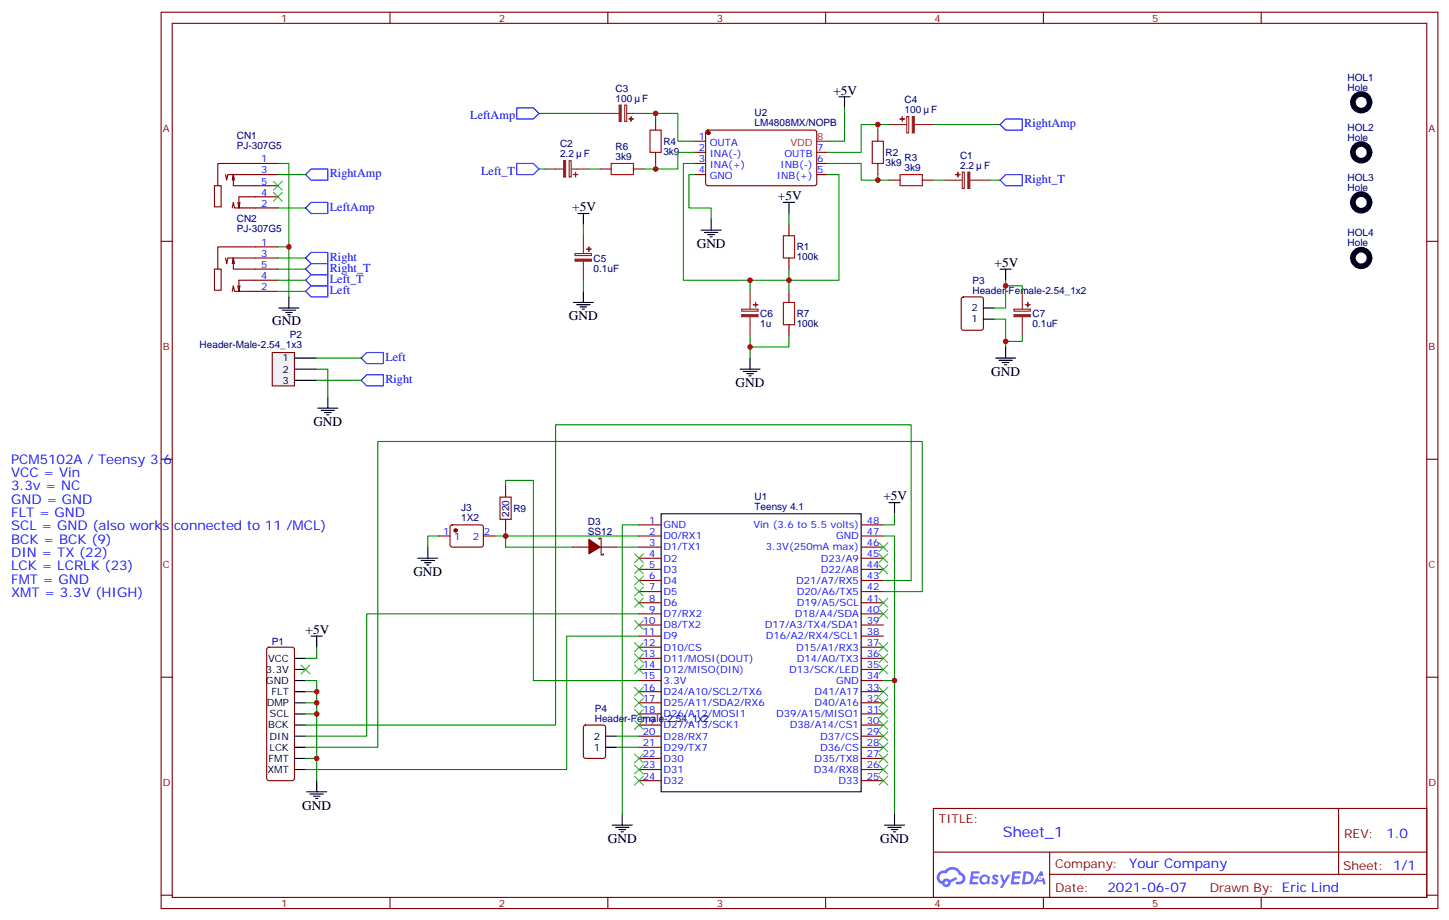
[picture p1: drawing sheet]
<svg xmlns="http://www.w3.org/2000/svg" width="460mm" height="292mm" viewBox="0 0 460 292" stroke-linecap="round" stroke-linejoin="round" font-family="sans-serif">
<g fill="none" stroke="#870000" stroke-width=".35">
<path d="M51.2 3.9h405.3v284.3h-405.3zM54.7 7.4h398.3v277.3h-398.3zM123.8 3.9v3.5M193 3.9v3.5M262.1 3.9v3.5M331.3 3.9v3.5M400.4 3.9v3.5M51.2 76.6h3.5M453 76.6h3.5M51.2 145.7h3.5M453 145.7h3.5M51.2 214.8h3.5"/>
<path d="M453 214.8h3.5M296.3 256.5h156.7v28.2h-156.7zM425 256.5v20.9M296.4 270.3h156.4M333.2 277.4h119.6M333.2 270.3v14.1M51.2 284h3.5M123.8 284.7v3.5M193 284.7v3.5M262.1 284.7v3.5M331.3 284.7v3.5M400.4 284.7v3.5"/>
<path d="M453 284h3.5"/>
</g>
<g fill="#5487ff">
<path d="M315.3 277.6a1.22 1.22 0 0 1 1.7 .3l-.3 .6a.47 .47 0 0 0-.4-.4 .47 .47 0 0 0-.5 .2l.2 .2a1.14 1.14 0 0 1 .7 1.8 1.14 1.14 0 0 1-1.9-.1l-.2-.1 .5-.6 .7 .4a.29 .29 0 0 0 .4-.2 .29 .29 0 0 0-.3-.3 1.04 1.04 0 0 1-.6-1.8z"/>
<path d="M308.3 276.4h2.4l.3 .2-.1 .5h-1.8l-.2 .9h1.6l.3 .4-.4 .3h-1.6l-.1 1.1 1.7 .1 .2 .3-.2 .3-2.7 .1z"/>
<path d="M321.5 276.4l2.7 .2-.2 .5h-1.8l-.1 .9h1.5l.3 .4-.4 .3h-1.5l-.2 1.1 1.7 .1 .2 .3-.2 .3h-2.6z"/>
<path d="M330.2 276.4h.7l.3 1.3-.6 .3a.69 .69 0 0 0-1 .2 .69 .69 0 0 0 .5 1 .69 .69 0 0 0 .8-.6l.5-.3 .6 2.2h-.8l-.2-.8h-1.7l-.5 .8h-.9z"/>
<path d="M317.4 277.5h.8l.6 1.8 1.1-1.8h.9l-2.5 4.2h-.9l.9-1.6z"/>
<path d="M325 276.4l-.6 4.2h1.4a2.11 2.11 0 0 0 2.4-2.2 2.11 2.11 0 0 0-2.5-2zM325.7 277.1a1.43 1.43 0 0 1 1.7 1.6 1.43 1.43 0 0 1-2.1 1.1z"/>
<path d="M311.3 278a1.54 1.54 0 0 0-.1 2.2 1.54 1.54 0 0 0 2.2 .1l.6 .3 .3-2.3-.6-.3a1.49 1.49 0 0 0-2.4 0zM311.6 279a.95 .95 0 0 1 1.9 0 .95 .95 0 0 1-1.9 0z"/>
<path d="M298 276.8a2.18 2.18 0 0 0 1.1 3.7 1.44 1.44 0 0 0 1.6 .9 1.44 1.44 0 0 0 1.2-1.5l2-1-.4-.7-2 1a1.47 1.47 0 0 0-2.4 .4 1.39 1.39 0 0 1-.6-1.9 1.39 1.39 0 0 1 2-.5 2.12 2.12 0 0 1 2.1-1.3 2.12 2.12 0 0 1 1.9 1.7 1.14 1.14 0 0 1 1.1 1.4 1.14 1.14 0 0 1-1.7 .7 .43 .43 0 0 0-.5 .4 .43 .43 0 0 0 .4 .5 1.98 1.98 0 0 0 2.6-1.3 1.98 1.98 0 0 0-1.3-2.5 3.1 3.1 0 0 0-5.2-.7l-.9 .1zM299.9 280.1a.55 .55 0 0 1 1.1 0 .55 .55 0 0 1-1.1 0z"/>
<circle cx="330.3" cy="278.5" r=".26"/>
</g>
<g fill="none" stroke="#000" stroke-width=".35">
<path d="M209.9 163h63.5v88.2h-63.5zM93.5 208.8h3.5M93.5 212.4h3.5M93.5 215.9h3.5M93.5 219.4h3.5M98.8 201.8h3.5M100.5 201.8v3.5M93.5 223h3.5M93.5 226.5h3.5M93.5 230h3.5M93.5 233.5h3.5M93.5 237.1h3.5"/>
<path d="M93.5 240.6h3.5M93.5 244.1h3.5M97.4 251.2h6.3M98.4 251.9h4.3M99.5 252.6h2.1M100.2 253.3h.7M100.5 247.6v3.6"/>
</g>
<g fill="none" stroke="#870000" stroke-width=".35">
<path d="M202.8 166.5h7.1M202.8 170h7.1M202.8 173.6h7.1M202.8 177.1h7.1M273.4 166.5h7.1M273.4 170h7.1M273.4 173.6h7.1M273.4 177.1h7.1M202.8 180.6h7.1M202.8 184.2h7.1M202.8 187.7h7.1M202.8 191.2h7.1"/>
<path d="M202.8 194.7h7.1M202.8 198.3h7.1M273.4 180.6h7.1M273.4 184.2h7.1M273.4 187.7h7.1M273.4 191.2h7.1M273.4 194.7h7.1M273.4 198.3h7.1M84.9 205.5l.5-.2h7.4l.5 .2 .2 .5v40.9l-.2 .5-.5 .2h-7.4l-.5-.2-.2-.5v-40.9zM202.8 201.8h7.1M202.8 205.3h7.1M202.8 208.8h7.1"/>
<path d="M202.8 212.4h7.1M202.8 215.9h7.1M202.8 219.4h7.1M273.4 201.8h7.1M273.4 205.3h7.1M273.4 208.8h7.1M273.4 212.4h7.1M273.4 215.9h7.1M273.4 219.4h7.1M202.8 223h7.1M202.8 226.5h7.1M202.8 230h7.1"/>
<path d="M202.8 233.5h7.1M202.8 237.1h7.1M273.4 223h7.1M273.4 226.5h7.1M273.4 230h7.1M273.4 233.5h7.1M273.4 237.1h7.1M202.8 240.6h7.1M202.8 244.1h7.1M202.8 247.6h7.1M273.4 240.6h7.1M273.4 244.1h7.1"/>
<path d="M273.4 247.6h7.1"/>
</g>
<path d="M95.6 211l2.8 2.8M98.4 211l-2.8 2.8" fill="none" stroke="#3c3" stroke-width=".35"/>
<path d="M202.8 194.7h-86.4v38.8h-19.4M280.5 184.2h8.8v-49.4h-112.9v95.2h-79.4M280.5 187.7h12.3v-47.6h-172.9v97h-22.9M97 215.9h3.5v31.7M97 219.4h3.5M100.5 205.3v3.5h-3.5M202.8 201.8h-22.9v42.3h-82.9M97 223h3.5M97 226.5h3.5M97 240.6h3.5" fill="none" stroke="#008700" stroke-width=".35"/>
<path d="M86.4 111.8h7.1v10.6h-7.1z" fill="#f0f0f0" stroke="#870000" stroke-width=".35"/>
<g fill="none" stroke="#000" stroke-width=".35">
<path d="M266.3 30.7h3.6M268.1 30.7v3.5M183.4 67.7h3.6M185.2 67.7v3.6M222.6 73h6.4M223.7 73.7h4.2M224.7 74.4h2.1M225.4 75.1h.7M225.8 69.5v3.5M248.7 64.2h3.5M250.5 64.2v3.5M88.5 97.7h6.4"/>
<path d="M89.6 98.4h4.2M90.7 99.1h2.1M91.4 99.8h.7M91.7 94.2v3.5M182 96h6.4M183.1 96.7h4.2M184.1 97.4h2.2M184.9 98.1h.7M185.2 92.4v3.6M312.2 97.7h3.5M317.5 85.4h3.5M319.3 85.4v3.5"/>
<path d="M93.5 113.6h7M93.5 117.1h7M234.9 117.1h6.4M236 117.8h4.2M237.1 118.5h2.1M237.8 119.2h.7M238.1 113.6v3.5M312.2 101.2h3.5M316.1 113.6h6.3M317.1 114.3h4.3M318.2 115h2.1M318.9 115.7h.7"/>
<path d="M319.3 110.1v3.5M93.5 120.7h7M100.9 129.5h6.3M102 130.2h4.2M103 130.9h2.1M103.7 131.6h.7M104.1 125.9v3.6M282.2 159.5h3.6M284 159.5v3.5M132.6 177.1h6.4M133.7 177.8h4.2M134.8 178.5h2.1"/>
<path d="M135.5 179.2h.7M135.8 173.6v3.5M192.3 237.1h3.5M192.3 233.5h3.5M197.6 258.2v3.6M284 258.2v3.6M194.4 261.8h6.3M195.4 262.5h4.3M196.5 263.2h2.1M197.2 263.9h.7M280.8 261.8h6.4M281.9 262.5h4.2"/>
<path d="M282.9 263.2h2.1M283.6 263.9h.7"/>
</g>
<g fill="none" stroke="#870000" stroke-width=".35">
<path d="M208.1 37.7v3.6M68.1 58.9h2.1v6.7h-2.1zM71.6 55.4l.4 1.8 .3-1.8h15.9M73.7 57.2l.4-1.8v3.5h14.1M74.1 55.4l.3 1.8M88.2 51.9h-19.1v7M190.5 53.6h3.5M201.1 53.6h3.5M208.1 48.3v3.6M220.5 44.8h3.5M220.5 48.3h3.5M220.5 51.9h3.5"/>
<path d="M220.5 55.4h3.5M224.2 41.5l.5-.2h34.2l.4 .7-.1 16.5-.6 .4-34.2-.1-.4-.6v-16.2zM259.3 48.3h3.5M259.3 51.9h3.5M259.3 55.4h3.5M278.7 41.3v3.5M278.7 51.9v3.5M282.2 57.2h3.6M292.8 57.2h3.5M73.7 66l.4-1.8 .3 1.8h13.8M75.5 64.2l.3 1.8M88.2 62.4h-12.4v3.6l.4-1.8"/>
<path d="M88.2 78.3h-19.1v7.1M250.5 71.3v3.5M68.1 85.4h2.1v6.7h-2.1zM71.6 81.8l.4 1.8 .3-1.8h15.9M73.7 83.6l.4-1.8v3.6h14.1M73.7 92.4l.4-1.7 .3 1.7h13.8M74.1 81.8l.3 1.8M75.5 90.7l.3 1.7M88.2 88.9h-12.4v3.5l.4-1.7M250.5 81.8v3.6M250.5 92.4v3.6M305.4 94.4l.5-.2h5.6l.7 .4v9.5l-.5 .6-5.8 .1-.7-.5v-9.4z"/>
<path d="M250.5 103v3.5M160.5 154.2v3.5M139.3 170h3.6M143.1 166.7l.5-.2 9.4 .1 .5 .6-.1 5.9-.6 .5-9.5-.1-.4-.6v-5.7zM153.5 170h3.5M160.5 164.7v3.6M181.7 173.6h5.3M190.1 171.1v-.4h.8v5.3h.7v-.3M190.5 173.6h5.3M185.4 230.2l.5-.2h5.7l.6 .4 .1 9.5-.5 .6-5.9 .1-.6-.5-.1-9.4z"/>
</g>
<g fill="#870000" stroke="#870000" stroke-width=".35">
<path d="M187 171.1l3.5 2.5-3.5 2.1z"/>
<circle cx="224.9" cy="42.2" r=".53"/>
<circle cx="144.6" cy="168.3" r=".53"/>
</g>
<path d="M259.3 44.8h3.5" fill="none" stroke="#f00" stroke-width=".35"/>
<path d="M194 51.9h7.1v3.5h-7.1zM206.4 41.3h3.5v7h-3.5zM276.9 44.8h3.6v7.1h-3.6zM285.8 55.4h7v3.5h-7zM248.7 74.8h3.5v7h-3.5zM248.7 96h3.5v7h-3.5zM158.7 157.7h3.6v7h-3.6z" fill="none" stroke="#a10000" stroke-width=".35"/>
<g fill="none" stroke="#8c2424" stroke-width=".35">
<path d="M190.5 36h6M198.3 33.3h.7v5.2h-.7zM199 36h5.6M282.2 39.5h5.7M287.9 37h.6v5.2h-.6zM290.3 39.5h6M172.9 53.6h6M180.7 51h.6v5.2h-.6zM181.3 53.6h5.7M299.9 57.2h5.6M305.5 54.6h.6v5.2h-.6zM308 57.2h6"/>
<path d="M185.2 74.8v5.6M182.6 80.4h5.1v.7h-5.1zM185.2 82.9v6M235.5 98.1h5.2v.6h-5.2zM238.1 92.4v5.7M321.9 98.1h5.2v.6h-5.2zM324.6 92.4v5.7M238.1 100.5v6M324.6 100.5v6"/>
</g>
<g fill="#8c2424" stroke="#8c2424" stroke-width=".35">
<path d="M307.3 54.6h.6v5.2h-.6z"/>
<path d="M304.1 54.7v1.4z"/>
<path d="M303.4 55.4h1.4z"/>
<path d="M178.9 51h.7v5.2h-.7z"/>
<path d="M182.7 54.7v1.4z"/>
<path d="M182 55.4h1.4z"/>
<path d="M196.6 33.3h.6v5.2h-.6z"/>
<path d="M200.3 37l.1 1.5z"/>
<path d="M199.7 37.7h1.4z"/>
<path d="M289.6 37h.7v5.2h-.7z"/>
<path d="M286.5 37v1.5z"/>
<path d="M285.8 37.7l1.4 .1z"/>
<path d="M182.6 82.2h5.1v.6h-5.1z"/>
<path d="M186.3 79l1.4 .1z"/>
<path d="M186.9 78.3l.1 1.4z"/>
<path d="M235.5 99.8h5.2v.7h-5.2z"/>
<path d="M239.2 96.7h1.4z"/>
<path d="M239.9 96v1.4z"/>
<path d="M321.9 99.8h5.2v.7h-5.2z"/>
<path d="M325.6 96.7h1.4z"/>
<path d="M326.3 96v1.4z"/>
</g>
<g fill="none" stroke="#008700" stroke-width=".35">
<path d="M171.1 36h19.4M204.6 36h3.5v1.7M208.1 36h7.1v8.8h5.3M268.1 34.2v10.6h-5.3M278.7 39.5v1.8M282.2 39.5h-8.8v8.8h-10.6M296.3 39.5h21.2M88.2 51.9h3.5v42.3M88.2 55.4h8.8M171.1 53.6h1.8M187 53.6h3.5M208.1 51.9v1.7"/>
<path d="M220.5 51.9h-3.5v37h21.1M220.5 55.4h-1.8v10.6h7.1v3.5M220.5 48.3h-5.3v5.3h-10.6M262.8 55.4h3.5v33.5h-28.2v3.5M262.8 51.9h10.6v5.3h8.8M278.7 55.4v1.8M296.3 57.2h3.6M314 57.2h3.5M88.2 66h8.8M88.2 78.3h3.5M185.2 71.3v3.5M250.5 67.7v3.6"/>
<path d="M88.2 81.8h8.8M88.2 92.4h8.8M88.2 85.4h8.8M88.2 88.9h8.8M185.2 88.9v3.5M250.5 85.4v7M319.3 88.9v8.8h-3.6M319.3 90.7h5.3v1.7M100.5 117.1h3.6v8.8M100.5 113.6h14.2M238.1 106.5v3.6h12.4v-3.6M238.1 110.1v3.5"/>
<path d="M315.7 101.2h3.6v8.9M324.6 106.5v1.8h-5.3M100.5 120.7h14.2M160.5 154.2v-1.8h8.8v63.5h33.5M139.3 170h-3.5v3.6M157 170h3.5v3.6h21.2M160.5 168.3v1.7h42.3M195.8 173.6h7M202.8 166.5h-5.2v91.7M280.5 170h3.5v45.9h-3.5M284 163v3.5h-3.5M284 215.9v42.3"/>
<path d="M195.8 233.5h7M195.8 237.1h7"/>
</g>
<path d="M164 34.2h5.3l1.8 1.8-1.8 1.7h-5.3zM317.5 39.5l1.8-1.8h5.3v3.6h-5.3zM97 55.4l1.8-1.8h5.3v3.6h-5.3zM164 51.9h5.3l1.8 1.7-1.8 1.8h-5.3zM317.5 57.2l1.8-1.8h5.3v3.5h-5.3zM97 66l1.8-1.8h5.3v3.5h-5.3zM97 81.8l1.8-1.7h5.3v3.5h-5.3zM97 85.4l1.8-1.8h5.3v3.5h-5.3zM97 88.9l1.8-1.8h5.3v3.6h-5.3zM98.8 90.7h5.3v3.5h-5.3l-1.8-1.8zM114.7 113.6l1.7-1.8h5.3v3.6h-5.3zM114.7 120.7l1.7-1.8h5.3v3.5h-5.3z" fill="none" stroke="#00f" stroke-width=".35"/>
<g fill="none" stroke="#3c3" stroke-width=".35">
<path d="M86.8 57.5l2.8 2.8M89.6 57.5l-2.8 2.8M86.8 61l2.8 2.9M89.6 61l-2.8 2.9M201.4 175.7l2.9 2.8M201.4 179.2l2.9 2.8M204.3 175.7l-2.9 2.8M204.3 179.2l-2.9 2.8M279 172.2l2.9 2.8M279 179.2l2.9 2.8M279 175.7l2.9 2.8M281.9 172.2l-2.9 2.8"/>
<path d="M281.9 179.2l-2.9 2.8M281.9 175.7l-2.9 2.8M201.4 182.7l2.9 2.9M201.4 186.3l2.9 2.8M201.4 189.8l2.9 2.8M201.4 196.9l2.9 2.8M204.3 182.7l-2.9 2.9M204.3 186.3l-2.9 2.8M204.3 189.8l-2.9 2.8M204.3 196.9l-2.9 2.8M279 193.3l2.9 2.8M279 189.8l2.9 2.8"/>
<path d="M281.9 193.3l-2.9 2.8M281.9 189.8l-2.9 2.8M201.4 203.9l2.9 2.8M201.4 207.4l2.9 2.9M201.4 211l2.9 2.8M201.4 218l2.9 2.8M204.3 203.9l-2.9 2.8M204.3 207.4l-2.9 2.9M204.3 211l-2.9 2.8M204.3 218l-2.9 2.8M279 218l2.9 2.8M279 211l2.9 2.8"/>
<path d="M279 207.4l2.9 2.9M279 203.9l2.9 2.8M281.9 218l-2.9 2.8M281.9 211l-2.9 2.8M281.9 207.4l-2.9 2.9M281.9 203.9l-2.9 2.8M201.4 221.5l2.9 2.9M201.4 225.1l2.9 2.8M201.4 228.6l2.9 2.8M201.4 239.2l2.9 2.8M204.3 221.5l-2.9 2.9M204.3 225.1l-2.9 2.8"/>
<path d="M204.3 228.6l-2.9 2.8M204.3 239.2l-2.9 2.8M279 239.2l2.9 2.8M279 235.7l2.9 2.8M279 232.1l2.9 2.8M279 228.6l2.9 2.8M279 225.1l2.9 2.8M279 221.5l2.9 2.9M281.9 239.2l-2.9 2.8M281.9 235.7l-2.9 2.8M281.9 232.1l-2.9 2.8M281.9 228.6l-2.9 2.8"/>
<path d="M281.9 225.1l-2.9 2.8M281.9 221.5l-2.9 2.9M201.4 242.7l2.9 2.8M201.4 246.2l2.9 2.9M204.3 242.7l-2.9 2.8M204.3 246.2l-2.9 2.9M279 246.2l2.9 2.9M279 242.7l2.9 2.8M281.9 246.2l-2.9 2.9M281.9 242.7l-2.9 2.8"/>
</g>
<g fill="none" stroke="#000" stroke-width="1.8">
<circle cx="432.2" cy="32.5" r="2.65"/>
<circle cx="432.2" cy="48.3" r="2.65"/>
<circle cx="432.2" cy="64.2" r="2.65"/>
<circle cx="432.2" cy="81.8" r="2.65"/>
</g>
<g fill="#c00">
<circle cx="100.5" cy="223" r=".88"/>
<circle cx="100.5" cy="219.4" r=".88"/>
<circle cx="100.5" cy="240.6" r=".88"/>
<circle cx="100.5" cy="226.5" r=".88"/>
<circle cx="250.5" cy="88.9" r=".88"/>
<circle cx="238.1" cy="88.9" r=".88"/>
<circle cx="278.7" cy="39.5" r=".88"/>
<circle cx="278.7" cy="57.1" r=".88"/>
<circle cx="238.1" cy="110.1" r=".88"/>
<circle cx="208.1" cy="53.6" r=".88"/>
<circle cx="208.1" cy="36" r=".88"/>
<circle cx="91.7" cy="78.3" r=".88"/>
<circle cx="284" cy="215.9" r=".88"/>
<circle cx="319.3" cy="90.7" r=".88"/>
<circle cx="319.3" cy="108.3" r=".88"/>
<circle cx="160.5" cy="170" r=".88"/>
</g>
<text font-size="4.6" fill="#00f" x="318.4" y="265.5">Sheet_1</text>
<g font-size="4.2">
<text x="264.6" y="30">+5V</text>
<text x="246.9" y="63.5">+5V</text>
<text x="181.7" y="67">+5V</text>
<text x="221.2" y="78.7">GND</text>
<text x="315.7" y="84.7">+5V</text>
<text x="180.6" y="101.6">GND</text>
<text x="86.4" y="103">GND</text>
<text x="314.7" y="119.2">GND</text>
<text x="233.5" y="122.8">GND</text>
<text x="99.5" y="135.1">GND</text>
<text x="280.5" y="158.8">+5V</text>
<text x="131.2" y="182.7">GND</text>
<text x="97" y="201.1">+5V</text>
<text x="96" y="256.8">GND</text>
<text x="193" y="267.4">GND</text>
<text x="279.4" y="267.4">GND</text>
</g>
<g font-size="4.2" fill="#00f">
<text x="3.5" y="147.1">PCM5102A / Teensy 3.6</text>
<text x="3.5" y="151.3">VCC = Vin</text>
<text x="3.5" y="155.6">3.3v = NC</text>
<text x="3.5" y="159.8">GND = GND</text>
<text x="3.5" y="164">FLT = GND</text>
<text x="3.5" y="168.3">SCL = GND (also w</text>
<text x="3.5" y="172.5">BCK = BCK (9)</text>
<text x="44.7" y="168.3">orks connected to 11 /MCL)</text>
<text x="3.5" y="176.7">DIN = TX (22)</text>
<text x="3.5" y="181">LCK = LCRLK (23)</text>
<text x="3.5" y="185.2">FMT = GND</text>
<text x="3.5" y="189.4">XMT = 3.3V (HIGH)</text>
<text x="440.1" y="265.7">1.0</text>
<text x="358.5" y="275.3">Your Company</text>
<text x="351.6" y="283.1">2021-06-07</text>
</g>
<g font-size="3.9" fill="#00f">
<text x="149.3" y="37.7">LeftAmp</text>
<text x="325.2" y="40.3">RightAmp</text>
<text x="104.7" y="56.2">RightAmp</text>
<text x="152.8" y="55.4">Left_T</text>
<text x="325.2" y="58">Right_T</text>
<text x="104.7" y="66.8">LeftAmp</text>
<text x="104.7" y="82.7">Right</text>
<text x="104.7" y="86.2">Right_T</text>
<text x="104.7" y="89.7">Left_T</text>
<text x="104.7" y="93.3">Left</text>
<text x="122.4" y="114.4">Left</text>
<text x="122.4" y="121.5">Right</text>
</g>
<g font-size="3.9" fill="#800">
<text x="298.1" y="261.1">TITLE:</text>
<text x="426.7" y="265.7">REV:</text>
<text x="335" y="275.3">Company:</text>
<text x="426.4" y="275.9">Sheet: 1/1</text>
<text x="335" y="282.9">Date:</text>
<text x="384" y="283">Draw</text>
<text x="394.2" y="283">n By: Eric Lind</text>
</g>
<g font-size="3.2" fill="#800">
<text x="89.3" y="6.9">1</text>
<text x="158.4" y="6.9">2</text>
<text x="227.5" y="6.9">3</text>
<text x="296.7" y="6.9">4</text>
<text x="365.8" y="6.9">5</text>
<text x="51.7" y="42">A</text>
<text x="453.5" y="42">A</text>
<text x="51.7" y="111.1">B</text>
<text x="453.5" y="111.1">B</text>
<text x="51.7" y="180.3">C</text>
<text x="453.5" y="180.3">C</text>
<text x="51.7" y="249.4">D</text>
<text x="453.5" y="249.4">D</text>
<text x="89.3" y="287.7">1</text>
<text x="158.4" y="287.7">2</text>
<text x="227.5" y="287.7">3</text>
<text x="296.7" y="287.7">4</text>
<text x="365.8" y="287.7">5</text>
</g>
<g font-size="3.2" fill="#000080">
<text x="195.4" y="29.1">C3</text>
<text x="427.8" y="28.8">Hole</text>
<text x="427.8" y="25.6">HOL1</text>
<text x="195.4" y="32.3">100</text>
<text x="203.9" y="32.3">F</text>
<text x="287.2" y="35.9">100</text>
<text x="287.2" y="32.7">C4</text>
<text x="295.6" y="35.9">F</text>
<text x="239.5" y="40.1">LM4808MX/NOPB</text>
<text x="239.5" y="36.9">U2</text>
<text x="427.8" y="41.5">HOL2</text>
<text x="75.2" y="47.2">PJ-307G5</text>
<text x="75.2" y="44.1">CN1</text>
<text x="177.8" y="46.7">C2</text>
<text x="195.4" y="47.6">R6</text>
<text x="210.6" y="45.9">R4</text>
<text x="427.8" y="44.6">Hole</text>
<text x="177.8" y="49.9">2.2</text>
<text x="185.4" y="49.9">F</text>
<text x="195.4" y="50.8">3k9</text>
<text x="210.6" y="49.1">3k9</text>
<text x="281.2" y="52.6">3k9</text>
<text x="281.2" y="49.4">R2</text>
<text x="287.2" y="51.2">R3</text>
<text x="304.8" y="53.6">2.2</text>
<text x="304.8" y="50.4">C1</text>
<text x="312.4" y="53.6">F</text>
<text x="287.2" y="54.3">3k9</text>
<text x="427.8" y="57.4">HOL3</text>
<text x="427.8" y="60.5">Hole</text>
<text x="75.2" y="70.5">CN2</text>
<text x="75.2" y="73.6">PJ-307G5</text>
<text x="427.8" y="75">HOL4</text>
<text x="188.5" y="83">C5</text>
<text x="252.9" y="82.6">100k</text>
<text x="252.9" y="79.4">R1</text>
<text x="427.8" y="78.1">Hole</text>
<text x="188.5" y="86.2">0.1uF</text>
<text x="308.8" y="90">P3</text>
<text x="308.8" y="93.1">Header-Female-2.54_1x2</text>
<text x="241.4" y="100.6">C6</text>
<text x="252.9" y="100.6">R7</text>
<text x="327.8" y="100.7">C7</text>
<text x="92" y="107.1">P2</text>
<text x="241.4" y="103.8">1u</text>
<text x="252.9" y="103.8">100k</text>
<text x="327.8" y="103.8">0.1uF</text>
<text x="63.4" y="110.3">Header-Male-2.54_1x3</text>
<text x="239.5" y="161.7">Teensy 4.1</text>
<text x="239.5" y="158.6">U1</text>
<text x="146.4" y="165.3">1X2</text>
<text x="146.4" y="162.1">J3</text>
<text x="161.7" y="164" transform="rotate(-90 161.7 164)">220</text>
<text x="163" y="162.3">R9</text>
<text x="186.6" y="166.5">D3</text>
<text x="186.6" y="169.7">SS12</text>
<text x="86.3" y="204.7">P1</text>
<text x="188.8" y="225.8">P4</text>
<text x="188.8" y="229">Header-Female-2.54_1x2</text>
</g>
<g font-size="3.2" fill="#00f">
<text x="221.8" y="44.5">1</text>
<text x="221.8" y="48">2</text>
<text x="225.3" y="46.2">OUTA</text>
<text x="259.5" y="48">7</text>
<text x="82.9" y="51.5">1</text>
<text x="221.8" y="51.5">3</text>
<text x="225.3" y="49.7">INA(-)</text>
<text x="225.3" y="53.3">INA(+)</text>
<text x="247.8" y="53.3">INB(-)</text>
<text x="249" y="49.7">OUTB</text>
<text x="259.5" y="51.5">6</text>
<text x="82.9" y="55">3</text>
<text x="82.9" y="58.6">5</text>
<text x="221.8" y="55">4</text>
<text x="225.3" y="56.8">GNO</text>
<text x="246.6" y="56.8">INB(+)</text>
<text x="259.5" y="55">5</text>
<text x="82.9" y="65.6">2</text>
<text x="82.9" y="62.1">4</text>
<text x="82.9" y="78">1</text>
<text x="82.9" y="81.5">3</text>
<text x="82.9" y="88.5">4</text>
<text x="82.9" y="85">5</text>
<text x="82.9" y="92.1">2</text>
<text x="206.1" y="166.2">1</text>
<text x="210.6" y="167.6">GND</text>
<text x="239.2" y="167.6">Vin (3.6 to 5.5 volts)</text>
<text x="275.2" y="166.2">48</text>
<text x="140.7" y="169.7">1</text>
<text x="144.2" y="171.4">1</text>
<text x="150.1" y="171.4">2</text>
<text x="153.6" y="169.7">2</text>
<text x="206.1" y="169.7">2</text>
<text x="206.1" y="173.2">3</text>
<text x="210.6" y="171.1">D0/RX1</text>
<text x="265.4" y="171.1">GND</text>
<text x="275.2" y="173.2">46</text>
<text x="275.2" y="169.7">47</text>
<text x="206.1" y="176.7">4</text>
<text x="210.6" y="174.6">D1/TX1</text>
<text x="210.6" y="178.2">D2</text>
<text x="243.2" y="174.6">3.3V(250mA max)</text>
<text x="260.6" y="178.2">D23/A9</text>
<text x="275.2" y="176.7">45</text>
<text x="206.1" y="180.3">5</text>
<text x="206.1" y="183.8">6</text>
<text x="210.6" y="181.7">D3</text>
<text x="210.6" y="185.2">D4</text>
<text x="252.8" y="185.2">D21/A7/RX5</text>
<text x="260.6" y="181.7">D22/A8</text>
<text x="275.2" y="183.8">43</text>
<text x="275.2" y="180.3">44</text>
<text x="206.1" y="187.3">7</text>
<text x="206.1" y="190.9">8</text>
<text x="210.6" y="188.7">D5</text>
<text x="253" y="188.7">D20/A6/TX5</text>
<text x="275.2" y="190.9">41</text>
<text x="275.2" y="187.3">42</text>
<text x="204.1" y="197.9">10</text>
<text x="206.1" y="194.4">9</text>
<text x="210.6" y="192.3">D6</text>
<text x="210.6" y="195.8">D7/RX2</text>
<text x="252.4" y="195.8">D18/A4/SDA</text>
<text x="253" y="192.3">D19/A5/SCL</text>
<text x="275.2" y="197.9">39</text>
<text x="275.2" y="194.4">40</text>
<text x="204.1" y="201.4">11</text>
<text x="210.6" y="199.3">D8/TX2</text>
<text x="210.6" y="202.8">D9</text>
<text x="242.8" y="199.3">D17/A3/TX4/SDA1</text>
<text x="243.1" y="202.8">D16/A2/RX4/SCL1</text>
<text x="275.2" y="201.4">38</text>
<text x="204.1" y="205">12</text>
<text x="204.1" y="208.5">13</text>
<text x="210.6" y="206.4">D10/CS</text>
<text x="210.6" y="209.9">D11/MOSI(DOUT)</text>
<text x="252.8" y="206.4">D15/A1/RX3</text>
<text x="253" y="209.9">D14/A0/TX3</text>
<text x="275.2" y="208.5">36</text>
<text x="275.2" y="205">37</text>
<text x="204.1" y="212">14</text>
<text x="204.1" y="215.5">15</text>
<text x="210.6" y="213.4">D12/MISO(DIN)</text>
<text x="250.5" y="213.4">D13/SCK/LED</text>
<text x="275.2" y="215.5">34</text>
<text x="275.2" y="212">35</text>
<text x="204.1" y="219.1">16</text>
<text x="210.6" y="217">3.3V</text>
<text x="210.6" y="220.5">D24/A10/SCL2/TX6</text>
<text x="258.6" y="220.5">D41/A17</text>
<text x="265.4" y="217">GND</text>
<text x="275.2" y="219.1">33</text>
<text x="204.1" y="222.6">17</text>
<text x="204.1" y="226.1">18</text>
<text x="210.6" y="224">D25/A11/SDA2/RX6</text>
<text x="210.6" y="227.5">D26/A12/MOSI1</text>
<text x="246.4" y="227.5">D39/A15/MISO1</text>
<text x="258.6" y="224">D40/A16</text>
<text x="275.2" y="226.1">31</text>
<text x="275.2" y="222.6">32</text>
<text x="204.1" y="229.7">19</text>
<text x="204.1" y="233.2">20</text>
<text x="210.6" y="231.1">D27/A13/SCK1</text>
<text x="250.7" y="231.1">D38/A14/CS1</text>
<text x="275.2" y="233.2">29</text>
<text x="275.2" y="229.7">30</text>
<text x="204.1" y="236.7">21</text>
<text x="210.6" y="234.6">D28/RX7</text>
<text x="210.6" y="238.1">D29/TX7</text>
<text x="260.4" y="238.1">D36/CS</text>
<text x="260.4" y="234.6">D37/CS</text>
<text x="275.2" y="236.7">28</text>
<text x="204.1" y="240.2">22</text>
<text x="204.1" y="243.8">23</text>
<text x="210.6" y="241.7">D30</text>
<text x="210.6" y="245.2">D31</text>
<text x="258.4" y="245.2">D34/RX8</text>
<text x="258.6" y="241.7">D35/TX8</text>
<text x="275.2" y="243.8">26</text>
<text x="275.2" y="240.2">27</text>
<text x="204.1" y="247.3">24</text>
<text x="210.6" y="248.7">D32</text>
<text x="266.2" y="248.7">D33</text>
<text x="275.2" y="247.3">25</text>
</g>
<g font-size="3.2" fill="#f00">
<text x="250.9" y="46.2">VDD</text>
<text x="259.5" y="44.5">8</text>
</g>
<g font-size="3.2">
<text x="308.4" y="98.8">2</text>
<text x="308.4" y="102.3">1</text>
<text x="89.7" y="114.7">1</text>
<text x="89.7" y="118.2">2</text>
<text x="89.7" y="121.7">3</text>
<text x="85.1" y="209.9">VCC</text>
<text x="84.4" y="213.4">3.3V</text>
<text x="84.4" y="217">GND</text>
<text x="86.2" y="220.5">FLT</text>
<text x="84.7" y="224">DMP</text>
<text x="85.6" y="227.5">SCL</text>
<text x="85.1" y="231.1">BCK</text>
<text x="85.5" y="238.1">LCK</text>
<text x="85.6" y="234.6">DIN</text>
<text x="188.5" y="238.1">1</text>
<text x="188.5" y="234.6">2</text>
<text x="84.9" y="245.2">XMT</text>
<text x="85.3" y="241.7">FMT</text>
</g>
</svg>
